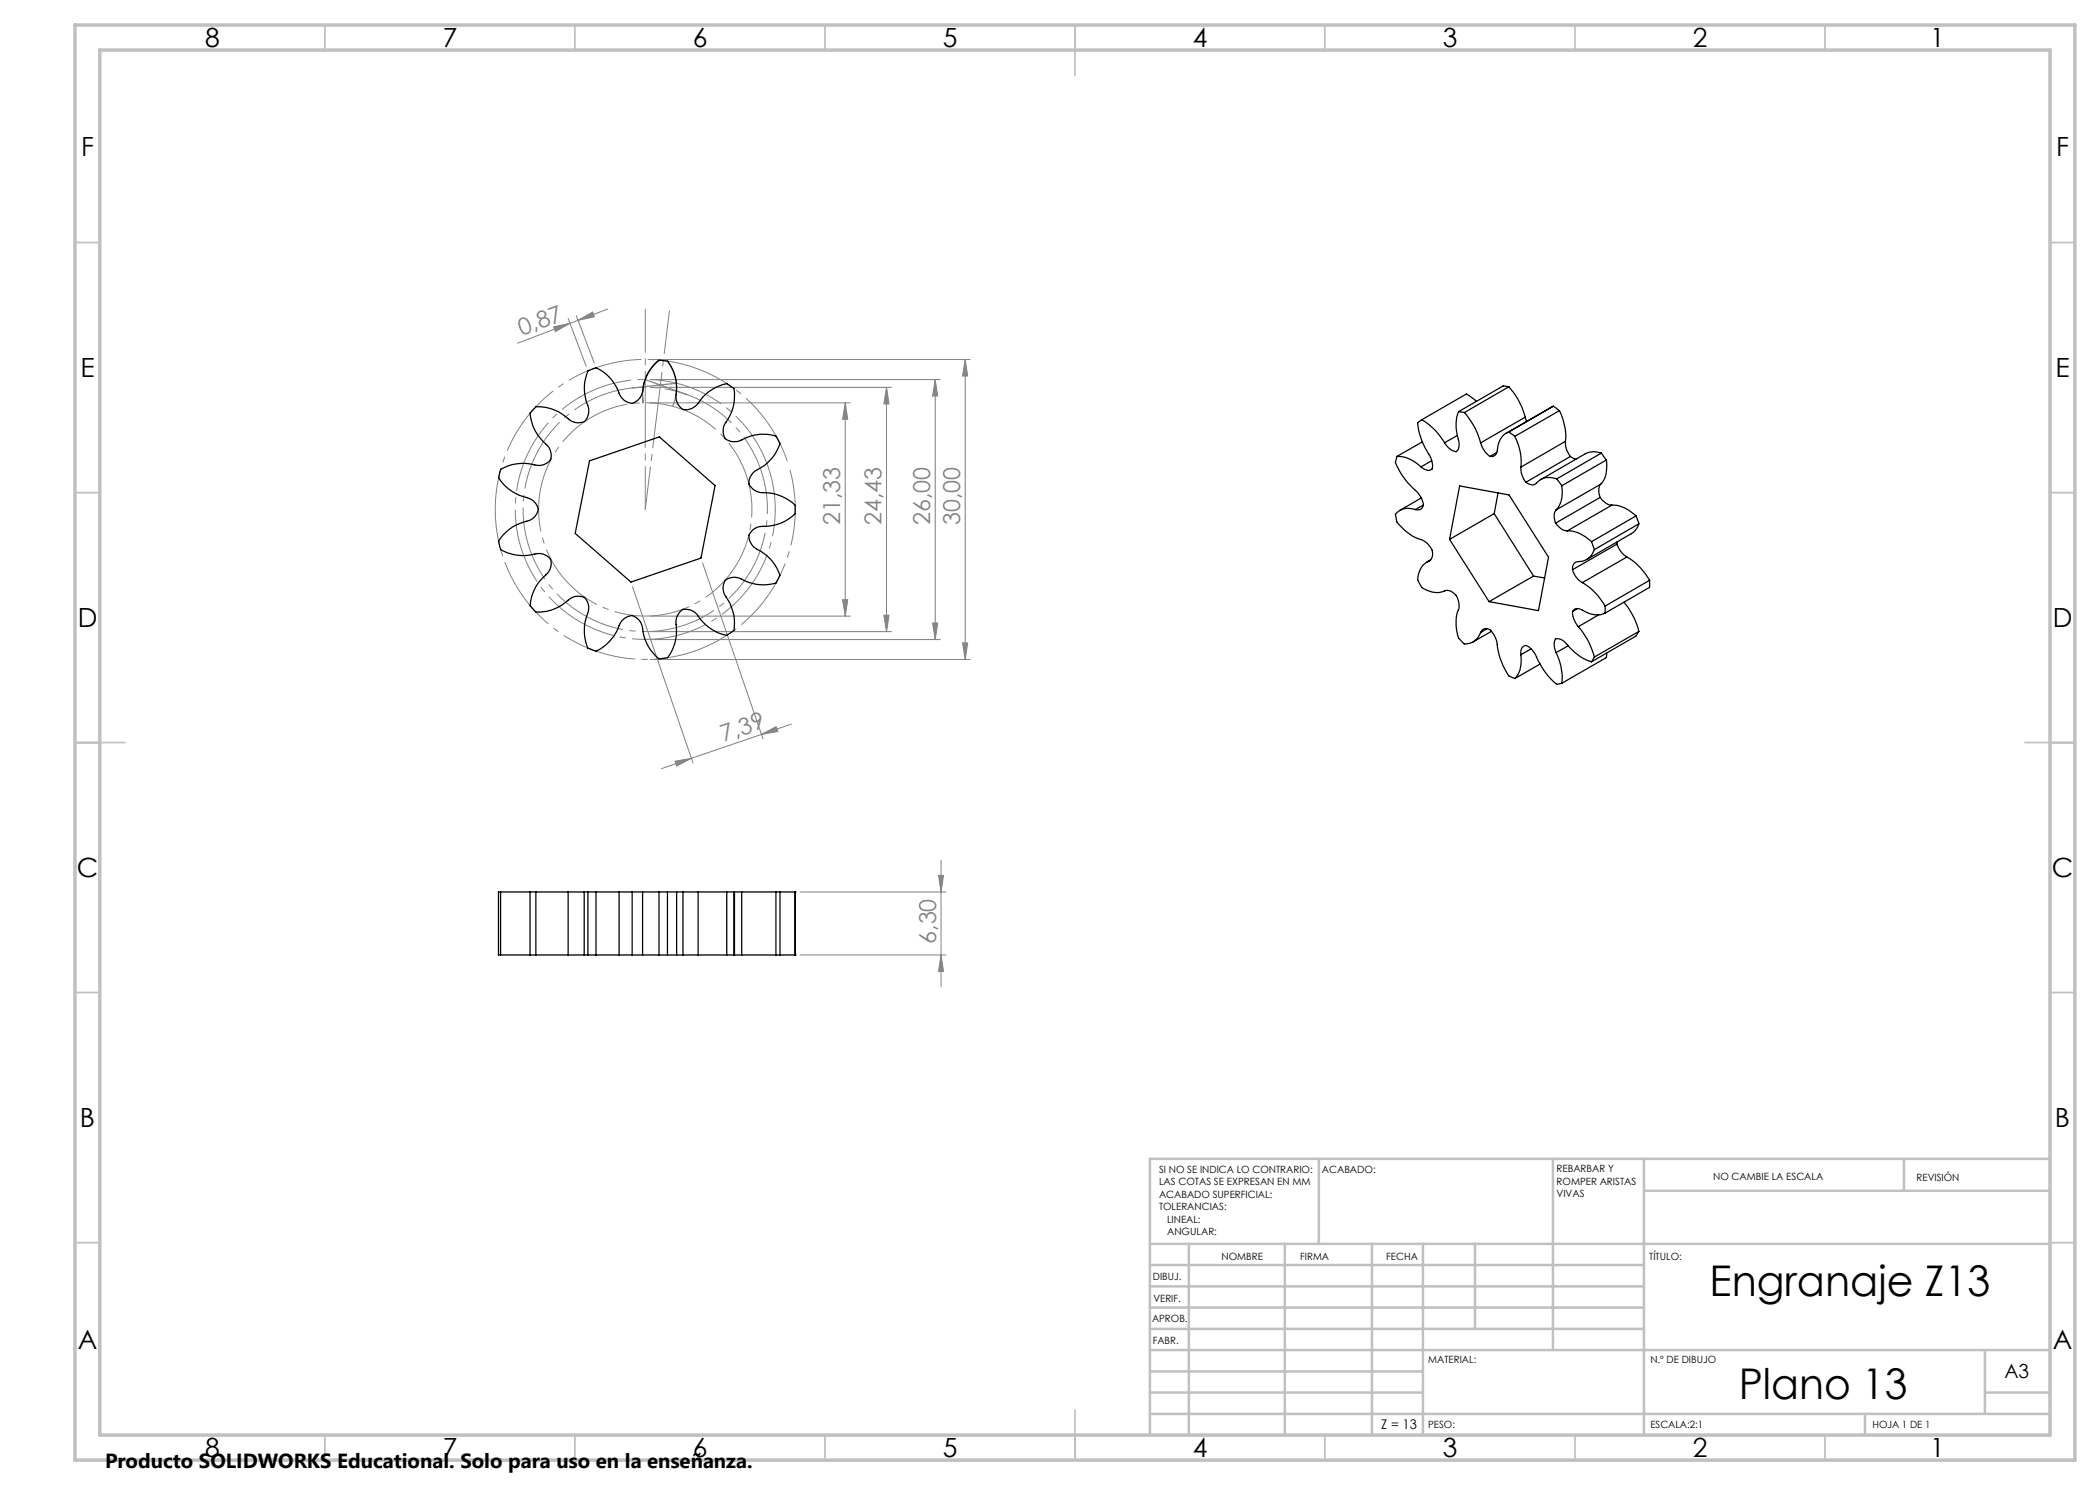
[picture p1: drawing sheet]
<svg xmlns="http://www.w3.org/2000/svg" width="420mm" height="297mm" viewBox="0 0 420 297" stroke-linecap="round" stroke-linejoin="round" font-family="sans-serif">
<g fill="none" stroke="#808080" stroke-width=".2">
<path d="M110.7 65.4l3.3-.7-2.9 1.6zM113.6 63.7l3.6 9.5M114 64.7l-10.5 3.9M115.3 63.1l3.6 9.5M115.6 64.1l-1.6 .6M115.6 64.1l2.9-1.7 .4 1zM121.6 61.8l-6 2.3M130 71.9h64M130 75.9h58M130 77.5h48.3M177.3 77.5v48.8M177.3 77.5l.5 3.3h-1z"/>
<path d="M187 75.9l.5 3.3h-1zM187 75.9v52M193 71.9l.5 3.3h-1zM193 71.9v60M130 80.6h40M169.1 80.6v42.6M169.1 80.6l.4 3.3h-1zM126.5 117.4l12.1 35.2M140.5 112.6l12.1 35.2M168.5 119.9h1l-.4 3.3zM130 131.9h64M130 127.9h58"/>
<path d="M130 126.3h48.3M130 123.2h40M176.8 123h1l-.5 3.3zM186.5 124.6h1l-.5 3.3zM192.5 128.6h1l-.5 3.3zM135 152.3l3.3-.6-3 1.5zM138.3 151.7l-6 2M152.3 146.9l2.9-1.6 .4 1zM152.3 146.9l-14 4.8M158.3 144.8l-6 2.1M160 178.4h29.2M187.7 175.1h1l-.5 3.3z"/>
<path d="M188.2 172v25.3M160 191h29.2M188.2 191l.5 3.3h-1z"/>
</g>
<path d="M129 75.9l8.4 3M131.7 72.1a8.9 8.9 0 0 0-3 8.5M131.8 72a8.9 8.9 0 0 0-3.1 8.6M133.5 72.2a8.9 8.9 0 0 1 1 9.1M135.3 76.7l-8.9 .9" fill="none" stroke="#808080" stroke-width=".25"/>
<path d="M157.7 93.1a30 30 0 0 0-50.2-12.1 30 30 0 0 0 13.8 49.9 30 30 0 0 0 36.9-36.3l-.5-1.5" fill="none" stroke="#808080" stroke-width=".2" stroke-dasharray="15.2 1.3 1.3 1.3" stroke-dashoffset="-.9" stroke-linecap="butt"/>
<path d="M152.4 94.7a24.4 24.4 0 0 0-40.9-9.8 24.4 24.4 0 0 0 11.1 40.6 24.4 24.4 0 0 0 30.2-29.4l-.4-1.4" fill="none" stroke="#808080" stroke-width=".2" stroke-dasharray="15.2 1.3 1.3 1.3" stroke-dashoffset="7.1" stroke-linecap="butt"/>
<path d="M149.5 95.6a21.3 21.3 0 0 0-35.7-8.6 21.3 21.3 0 0 0 9.6 35.4 21.3 21.3 0 0 0 26.4-25.5l-.3-1.3" fill="none" stroke="#808080" stroke-width=".2" stroke-dasharray="15.2 1.3 1.3 1.3" stroke-dashoffset="7.3" stroke-linecap="butt"/>
<path d="M153.9 94.3a26 26 0 0 0-43.5-10.5 26 26 0 0 0 11.9 43.2 26 26 0 0 0 32-31.3l-.4-1.4" fill="none" stroke="#808080" stroke-width=".2" stroke-dasharray="15.2 1.3 1.3 1.3" stroke-dashoffset="2.1" stroke-linecap="butt"/>
<g fill="none" stroke="#c0c0c0" stroke-width=".35">
<path d="M65 5v5M115 5v5M165 5v5M215 5v10M265 5v5M315 5v5M365 5v5M15 48.5h5M410 48.5h5M15 98.5h5M410 98.5h5M15 148.5h10"/>
<path d="M405 148.5h10M15 198.5h5M410 198.5h5M15 248.5h5M410 248.5h5M65 287v5M115 287v5M165 287v5M215 282v10M265 287v5M315 287v5M365 287v5"/>
</g>
<g fill="none" stroke="#c0c0c0" stroke-width=".5">
<path d="M263.8 231.8v17M310.6 231.8v38.2M328.8 231.8v55.2M328.8 238.2h81.2M380.8 231.8v6.4M410 231.8h-180v55.2M230 248.8h180M230 257.3h98.8M230 253h98.8M237.8 248.8v38.2M257 248.8v38.2M274.4 248.8v38.2"/>
<path d="M284.6 248.8v38.2M295 248.8v17M230 265.8h98.8M230 261.5h98.8M230 278.5h54.6M230 274.3h54.6M230 270h180M397 278.5h13M397 270v12.8M230 282.8h180M373 282.8v4.2"/>
</g>
<path d="M15 5h400v287h-400zM20 10h390v277h-390z" fill="none" stroke="#c0c0c0" stroke-width=".7"/>
<path d="M129.1 101.9v-40M129.1 101.9l4.8-39.7" fill="none" stroke="#808080" stroke-width=".2" stroke-dasharray="15.2 1.3 1.3 1.3" stroke-dashoffset="6.7"/>
<g fill="#808080">
<path d="M135 152.3l3.3-.6-3 1.5zM152.3 146.9l2.9-1.6 .4 1z"/>
<path d="M115.6 64.1l2.9-1.7 .4 1zM110.7 65.4l3.3-.7-2.9 1.6z"/>
<path d="M193 71.9l.5 3.3h-1zM192.5 128.6h1l-.5 3.3zM187 75.9l.5 3.3h-1zM186.5 124.6h1l-.5 3.3zM177.3 77.5l.5 3.3h-1zM176.8 123h1l-.5 3.3zM169.1 80.6l.4 3.3h-1zM168.5 119.9h1l-.4 3.3zM187.7 175.1h1l-.5 3.3zM188.2 191l.5 3.3h-1z"/>
</g>
<g fill="none" stroke="#000" stroke-width=".25">
<path d="M301.8 77.4a14.1 14.1 0 0 1 3.2 6M301.8 77.4l-1.2-.2-8.9 5.1M301.8 77.4l-8.9 5.1M107.2 81.3a9.3 9.3 0 0 1 6.8 2.7l.8 .4a2.03 2.03 0 0 0 2.9-1.6l.1-.9a11.1 11.1 0 0 1-.7-6.2l.5-1.5 1.6-.6a9.1 9.1 0 0 1 4.8 5.5l.5 .7a2.03 2.03 0 0 0 3.4-.1l.4-.8a11 11 0 0 1 2.4-5.8l1.1-1.1 1.7 .2a8.9 8.9 0 0 1 1.7 7.1l.1 .9a2.03 2.03 0 0 0 3 1.5l.8-.5 .6-.6a8.7 8.7 0 0 1 5.7-3.9l1.4 1a9.1 9.1 0 0 1-1.8 7.1l-.3 .8a2.04 2.04 0 0 0 1.9 2.7h.9a11.3 11.3 0 0 1 6.1-1.4l1.6 .3 .8 1.5a9.3 9.3 0 0 1-4.9 5.5l-.6 .6a2.02 2.02 0 0 0 .4 3.3l.8 .3 .9 .1a9.3 9.3 0 0 1 6.4 2.5v1.8a9.2 9.2 0 0 1-6.8 2.5 2.51 2.51 0 0 0-2.4 2.2 3.4 3.4 0 0 0 2.4 2.7 8.9 8.9 0 0 1 3.8 4.9l-.8 1.5a9.1 9.1 0 0 1-7.3-1l-.8-.1a2.06 2.06 0 0 0-2.5 2.3l.2 .8 .4 .8a9.3 9.3 0 0 1 1.6 6.7l-1.5 1a9.8 9.8 0 0 1-6.2-4.5l-.8-.5-.8-.2a1.78 1.78 0 0 0-2 1.3l-.3 .8a11.6 11.6 0 0 1-.9 6.2l-.8 1.3-1.7 .3a9 9 0 0 1-3.4-6.5l-.3-.8a2.07 2.07 0 0 0-3.3-.8l-.6 .7a10 10 0 0 1-5 5.8l-1.6-.6a9.4 9.4 0 0 1 .1-7.3 2.52 2.52 0 0 0-1.2-3 3.4 3.4 0 0 0-3.5 1.2 8.7 8.7 0 0 1-5.8 1.9l-1.2-1.3a9.1 9.1 0 0 1 3.5-6.4l.5-.7a2.06 2.06 0 0 0-1.3-3.2l-.9-.1a11.1 11.1 0 0 1-6.3-.1l-1.4-.7-.4-1.7a9 9 0 0 1 6.1-4.1l.7-.4 .6-.6a1.73 1.73 0 0 0-.2-2.7l-.7-.6a11.5 11.5 0 0 1-5-2.4l-1.5-1.8 .4-1.7 .7-.4a9.3 9.3 0 0 1 6.6-.4h.9a2.04 2.04 0 0 0 1.8-2.9 3.4 3.4 0 0 0-1.5-1.9 8.8 8.8 0 0 1-2.6-5.6zM117.9 92.2l14-4.8 11.1 9.7-2.8 14.5-14 4.8-11.2-9.7zM279.4 91.3l-.3 1.1a14.8 14.8 0 0 0 4.5 6.2l.3 .4a2.18 2.18 0 0 1 .4 2.7l-.4 .2h-.8M279.4 91.3a6.5 6.5 0 0 1 4.8 2.1M284.3 99.6l-4.3 2.5M284.3 84l-.8 .6a15.4 15.4 0 0 0 2.7 7l.3 1.2a.92 .92 0 0 1-.3 1.1 .92 .92 0 0 1-1.1 0l-.9-.5M284.3 84a13 13 0 0 1 4.6 4.5M284.5 88.4l-5.1 2.9M286.3 92.1l-2.1 1.3"/>
<path d="M291.5 87.1l-2.6 1.4M291.7 82.3a8.8 8.8 0 0 0 .1 6v.8a.9 .9 0 0 1-.3 1 .9 .9 0 0 1-1.2-.1l-.6-.4-.8-1.1M291.7 82.3l1.2 .2M292.9 82.5a14.6 14.6 0 0 1 3.2 6.1M295.3 80.3l-2-1.5-9 5.2M296.1 88.6a5.2 5.2 0 0 0 1.9 2.7M299.4 90.5l-1.4 .8M299.6 98.6l-.8 4.1M301.8 86.4a4.1 4.1 0 0 0-2.4 3.9l-.4 .7-.4 .3h-.6M301.8 86.4l1.2 .9M303 87.3a11.4 11.4 0 0 1 1.2 6.1M304.2 93.4a4.4 4.4 0 0 0 1 3"/>
<path d="M305 83.4l.4 .9M305 83.4l-8.9 5.2M310.7 81.2l1.2 .9M310.7 81.2l-9.4 5.4M310.7 81.2l-8.9 5.2M311.4 95.8a3.7 3.7 0 0 0-4.5 1.1h-.8l-.9-.5M311.4 95.8l.9 1.4M311.9 82.1a11.8 11.8 0 0 1 1.2 6.2M311.9 82.1l-8.9 5.2M312.3 97.2a5.6 5.6 0 0 1-1.1 4.8M313.1 88.3a4.4 4.4 0 0 0 1 3M313.1 88.3l-8.9 5.1"/>
<path d="M314.1 91.3l1.1 .5M314.1 91.3l-8.9 5.1M320 99.5a2.98 2.98 0 0 0 2.4 1.5M320 99.5l-8.9 5.1M320.1 96.8a2.66 2.66 0 0 0-.1 2.7M320.1 96.8l-8.9 5.2M320.3 90.6l1 1.4M320.3 90.6l-1.6-.3-1.4 .3-9.1 5.3M320.3 90.6l-8.9 5.2M321.3 92a5.9 5.9 0 0 1-1.2 4.8M321.3 92l-9 5.2M283.1 101.9a3.4 3.4 0 0 0-4 1l.1 .4a3 3 0 0 0 1.2 2.2 9.4 9.4 0 0 0 4.4 2.7 2.9 2.9 0 0 1 1.5 3.5l-.5 .6"/>
<path d="M284.7 101l-1.6 .9M285.8 112.3a3.8 3.8 0 0 0-2.2 3.9l.1 .1a2.85 2.85 0 0 0 2.3 2 4.9 4.9 0 0 0 3.4-.2 2.97 2.97 0 0 1 2.1 4.4 8.5 8.5 0 0 0 .4 5.3l.2 .3a1.41 1.41 0 0 0 2.2 .4l1.1-.7 .7-1.3M286 112.1l-.2 .2M286.1 112l-.7 .4M289.9 107.9l2-10.7 9.9 1.8 7.9 12.4-2 10.7-9.9-1.8M289.9 107.9l7.9 12.4M298.8 102.7l-8.9 5.2M298.8 102.7l7.9 12.5M306.7 115.2l-8.9 5.1M306.7 115.2l2.2 .4M311.1 104.6a3.1 3.1 0 0 0 2.3 1.6M311.2 102a2.66 2.66 0 0 0-.1 2.6"/>
<path d="M313.4 106.2a6.6 6.6 0 0 1 4.9 2.1M314.5 113.9a4.2 4.2 0 0 0 2 2.6M316.5 116.5a12.7 12.7 0 0 1 4.5 4.7M318.3 108.3l.6 1.6M318.9 109.9a3.4 3.4 0 0 1-3.5 2.5l-.6 .3-.3 .6v.6M322.4 101a6.6 6.6 0 0 1 4.8 2.2M322.4 101l-9 5.2M323.4 108.8a4.8 4.8 0 0 0 2 2.6M323.4 108.8l-8.9 5.1M323.4 108.4v.4M325.4 111.4a12.2 12.2 0 0 1 4.5 4.7M325.4 111.4l-8.9 5.1"/>
<path d="M327.2 103.2l.6 1.6M327.2 103.2l-8.9 5.1M327.8 104.8l-.5 .9-.6 .7-9.3 5.5M327.8 104.8l-8.9 5.1M329.9 116.1v1.4l-8.9 5.1M329.9 116.1l-8.9 5.1M296.1 126.5a1.28 1.28 0 0 1 1.2-.8 1.28 1.28 0 0 1 1.2 .9l.8 1.5a13.8 13.8 0 0 0 2.6 7.2l1.1 .4M297.4 125.7l-1.3 .8M298.3 126.3l-3.7 2.1M304.2 130.9a1.43 1.43 0 0 1 1-1.8 4.4 4.4 0 0 1 2.4 3 12.3 12.3 0 0 0 3.9 4.7l.8-.1M304.2 130.9a5.8 5.8 0 0 1-1.2 4.8M306.2 129.8l-2 1.1"/>
<path d="M308 132.8l-5 2.9M311.2 130.5a3 3 0 0 1-.1-2.7 2.42 2.42 0 0 1 2.3 1.1 10.3 10.3 0 0 0 4.9 3.5M311.2 130.5a10.9 10.9 0 0 1 1.1 6.2M313.7 129.1l-2.5 1.4M314.5 122.3a1.32 1.32 0 0 1 2-.3 4.8 4.8 0 0 0 4.5 .6M314.5 122.3a4.6 4.6 0 0 0 1.2 3M315.5 121.7l-1 .6M315.7 125.3a14.7 14.7 0 0 1 3.2 6.1M318.9 131.4l-.6 1M319.7 123l-4 2.3M321 121.2v1.4M321.3 130.6v.9l-9 5.2"/>
<path d="M324.8 120.4a15.2 15.2 0 0 1 3 5.9M327.8 126.3l-.6 .9-8.9 5.2M327.8 126.3l-8.9 5.1M100.1 178.4h5.9M100.1 178.4h-.4v12.6h.4M100.1 178.4v12.6M106 178.4h1.2M106 178.4v12.6M107.2 178.4h6.4M107.2 178.4v12.6M113.6 178.4h3.2M113.6 178.4v12.6"/>
<path d="M116.8 178.4h.8M116.8 178.4v12.6M117.6 178.4h1.6M117.6 178.4v12.6M119.2 178.4h4.6M119.2 178.4v12.6M123.8 178.4h2.6M123.8 178.4v12.6M126.4 178.4h2.1M126.4 178.4v12.6M128.5 178.4h3.3M128.5 178.4v12.6"/>
<path d="M131.8 178.4h1.7M131.8 178.4v12.6M133.5 178.4h1.8M133.5 178.4v12.6M135.3 178.4h1.3M135.3 178.4v12.6M136.6 178.4h3M136.6 178.4v12.6M139.6 178.4h5.7M139.6 178.4v12.6M145.3 178.4h1.5M145.3 178.4v12.6"/>
<path d="M146.8 178.4h.1M146.8 178.4v12.6M146.9 178.4h1.4M146.9 178.4v12.6M148.3 178.4h6.9M148.3 178.4v12.6M155.2 178.4h.8M155.2 178.4v12.6M156 178.4h3M156 178.4v12.6M159 178.4h.1M159 178.4v12.6"/>
<path d="M100.1 191h5.9M106 191h1.2M107.2 191h6.4M113.6 191h3.2M116.8 191h.8M117.6 191h1.6M119.2 191h4.6M123.8 191h2.6M126.4 191h2.1M128.5 191h3.3M131.8 191h1.7M133.5 191h1.8"/>
<path d="M135.3 191h1.3M136.6 191h3M139.6 191h5.7M145.3 191h1.5M146.8 191h.1M146.9 191h1.4M148.3 191h6.9M155.2 191h.8M156 191h3M159 191h.1"/>
</g>
<g font-size="8.5">
<text x="341.9" y="259.3">Engranaje Z13</text>
<text x="347.7" y="279.7">Plano 13</text>
</g>
<g font-size="5.3">
<text x="41" y="9.5">8</text>
<text x="88.5" y="9.5">7</text>
<text x="138.5" y="9.5">6</text>
<text x="188.5" y="9.5">5</text>
<text x="238.5" y="9.5">4</text>
<text x="288.5" y="9.5">3</text>
<text x="338.5" y="9.5">2</text>
<text x="386" y="9.5">1</text>
<text x="16.2" y="31.2">F</text>
<text x="411.2" y="31.2">F</text>
<text x="16.1" y="75.5">E</text>
<text x="411.1" y="75.5">E</text>
<text x="15.5" y="125.5">D</text>
<text x="410.5" y="125.5">D</text>
<text x="15.4" y="175.5">C</text>
<text x="410.4" y="175.5">C</text>
<text x="16" y="225.5">B</text>
<text x="411" y="225.5">B</text>
<text x="15.5" y="269.7">A</text>
<text x="410.5" y="269.7">A</text>
<text x="41" y="291.5">8</text>
<text x="88.5" y="291.5">7</text>
<text x="138.5" y="291.5">6</text>
<text x="188.5" y="291.5">5</text>
<text x="238.5" y="291.5">4</text>
<text x="288.5" y="291.5">3</text>
<text x="338.5" y="291.5">2</text>
<text x="386" y="291.5">1</text>
</g>
<g font-size="4.7" fill="#808080">
<text x="104.4" y="67.2" transform="rotate(-21 104.4 67.2)">0,87</text>
<text x="168" y="105" transform="rotate(-90 168 105)">21,33</text>
<text x="176.3" y="105" transform="rotate(-90 176.3 105)">24,43</text>
<text x="186" y="105" transform="rotate(-90 186 105)">26,00</text>
<text x="192" y="105" transform="rotate(-90 192 105)">30,00</text>
<text x="144.7" y="148.4" transform="rotate(-19 144.7 148.4)">7,39</text>
<text x="187.2" y="188.8" transform="rotate(-90 187.2 188.8)">6,30</text>
</g>
<text font-size="4.1" x="21" y="293.7">Producto SOLIDWORKS Educational. Solo para uso en la enseñanza.</text>
<text font-size="3.9" x="400.9" y="275.5">A3</text>
<text font-size="2.7" x="276.2" y="285.8">Z = 13</text>
<g font-size="2">
<text x="231.8" y="234.6">SI NO SE INDICA LO CONTRARIO:</text>
<text x="231.8" y="237.1">LAS COTAS SE EXPRESAN EN MM</text>
<text x="231.8" y="239.6">ACABADO SUPERFICIAL:</text>
<text x="264.4" y="234.6">ACABADO:</text>
<text x="311.3" y="234.5">REBARBAR Y</text>
<text x="311.3" y="237">ROMPER ARISTAS</text>
<text x="311.3" y="239.5">VIVAS</text>
<text x="342.6" y="236">NO CAMBIE LA ESCALA</text>
<text x="383.3" y="236.2">REVISIÓN</text>
<text x="231.8" y="242.1">TOLERANCIAS:</text>
<text x="233.4" y="244.6">LINEAL:</text>
<text x="233.4" y="247.1">ANGULAR:</text>
<text x="244.3" y="252">NOMBRE</text>
<text x="260" y="251.9">FIRMA</text>
<text x="277.2" y="251.9">FECHA</text>
<text x="329.9" y="251.9">TÍTULO:</text>
<text x="230.6" y="256.1">DIBUJ.</text>
<text x="230.7" y="260.3">VERIF.</text>
<text x="230.4" y="264.4">APROB.</text>
<text x="230.5" y="268.8">FABR.</text>
<text x="285.6" y="272.5">MATERIAL:</text>
<text x="330.1" y="272.5">N.º DE DIBUJO</text>
<text x="285.6" y="285.5">PESO:</text>
<text x="330.1" y="285.6">ESCALA:2:1</text>
<text x="374.5" y="285.6">HOJA 1 DE 1</text>
</g>
</svg>
